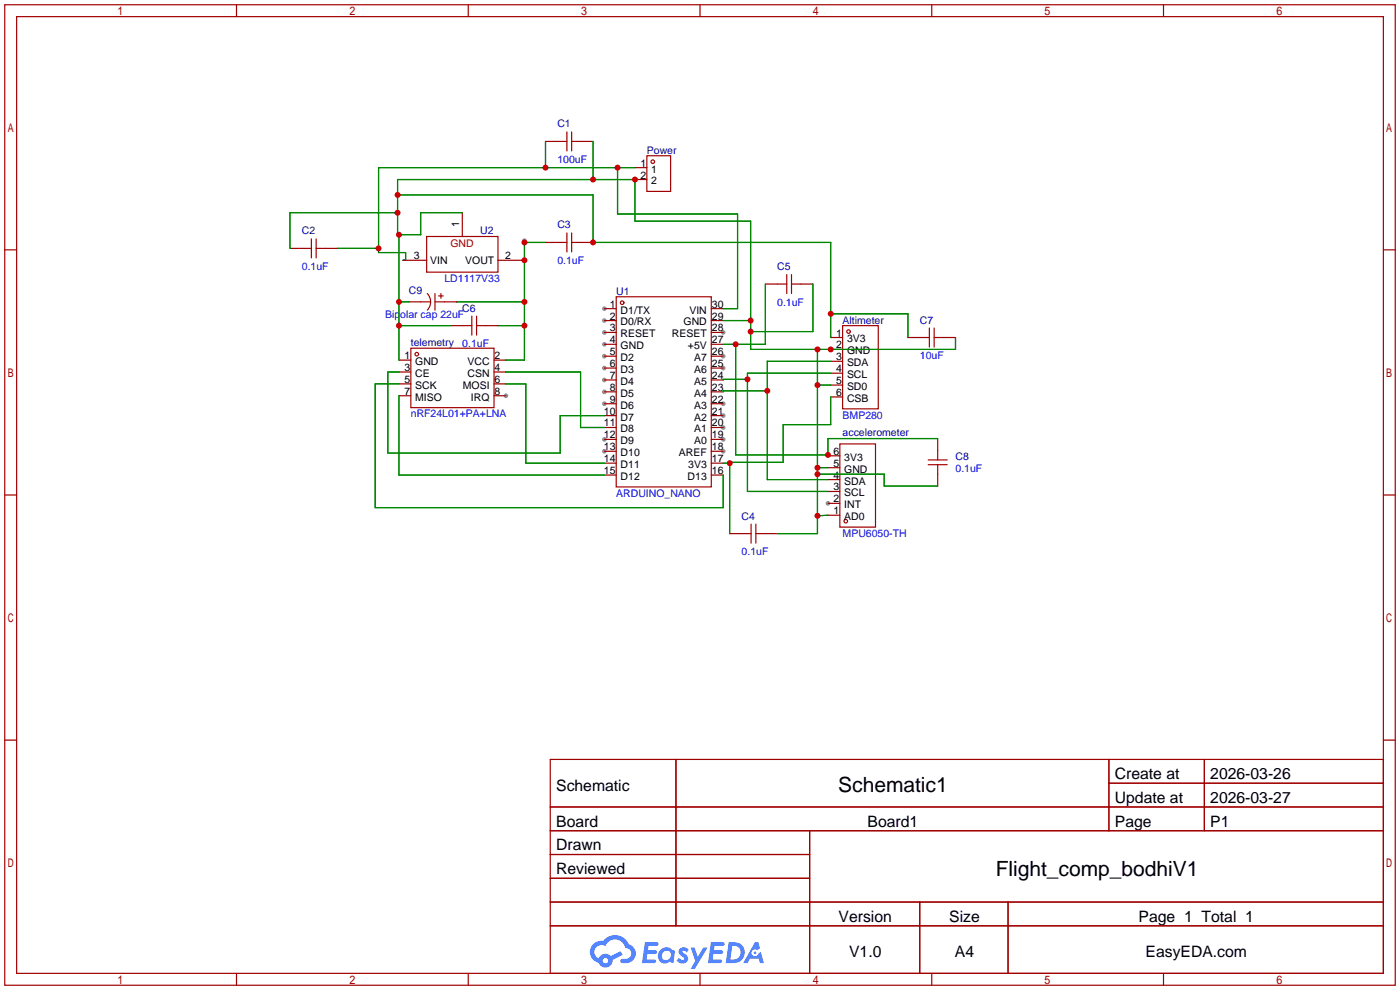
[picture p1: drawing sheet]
<svg xmlns="http://www.w3.org/2000/svg" width="299mm" height="212mm" viewBox="0 0 299 212" stroke-linecap="round" stroke-linejoin="round" font-family="sans-serif">
<g fill="#999">
<circle cx="129.2" cy="66" r=".51"/>
<circle cx="129.2" cy="68.5" r=".51"/>
<circle cx="129.2" cy="71" r=".51"/>
<circle cx="129.2" cy="73.6" r=".51"/>
<circle cx="129.2" cy="76.1" r=".51"/>
<circle cx="129.2" cy="78.7" r=".51"/>
<circle cx="129.2" cy="81.2" r=".51"/>
<circle cx="129.2" cy="83.7" r=".51"/>
<circle cx="129.2" cy="86.3" r=".51"/>
<circle cx="129.2" cy="93.9" r=".51"/>
<circle cx="129.2" cy="96.4" r=".51"/>
<circle cx="154.6" cy="96.4" r=".51"/>
<circle cx="154.6" cy="93.9" r=".51"/>
<circle cx="154.6" cy="91.4" r=".51"/>
<circle cx="154.6" cy="88.8" r=".51"/>
<circle cx="154.6" cy="86.3" r=".51"/>
<circle cx="154.6" cy="78.7" r=".51"/>
<circle cx="154.6" cy="76.1" r=".51"/>
<circle cx="154.6" cy="71" r=".51"/>
<circle cx="108.1" cy="84.6" r=".51"/>
<circle cx="177" cy="107.6" r=".51"/>
<circle cx="112.1" cy="51.4" r=".51"/>
</g>
<g fill="none" stroke="#a10000" stroke-width=".25">
<path d="M1 1h297.2v209.6h-297.2zM3.6 3.6h292.1v204.4h-292.1zM50.5 1v2.6M100.1 1v2.6M149.6 1v2.6M199.1 1v2.6M248.7 1v2.6M1 53.4h2.6M295.7 53.4h2.5M1 105.8h2.6M295.7 105.8h2.5M1 158.2h2.6"/>
<path d="M295.7 158.2h2.5M117.6 162.3h178.1v45.7h-178.1zM117.6 172.5h178.1M117.6 177.5h178.1M144.5 162.3v35.6M173 177.5v30.5M237 162.3v15.2M237 167.4h58.7M257.4 162.3v15.2M117.6 182.6h55.4M117.6 192.8h178.1M117.6 187.7h55.4"/>
<path d="M117.6 197.9h178.1M196.6 192.8v15.2M215.4 192.8v15.2M50.5 208v2.6M100.1 208v2.6M149.6 208v2.6M199.1 208v2.6M248.7 208v2.6"/>
</g>
<g fill="#5487ff">
<path d="M145.3 202.7a1.3 1.3 0 0 1 1.9 .3l-.4 .6a.54 .54 0 0 0-.9-.2l.1 .2a1.34 1.34 0 0 1 .9 1.8 1.47 1.47 0 0 1-2.3-.1l.5-.6 .8 .5a.31 .31 0 0 0 .4-.3 .31 .31 0 0 0-.3-.4 1.12 1.12 0 0 1-.7-1.8z"/>
<path d="M147.6 202.5h.9l.6 2 1.2-2h.9l-2.7 4.6h-.9l1-1.7z"/>
<path d="M137.8 201.4h1.7a1.31 1.31 0 0 1 1.2 .2 .4 .4 0 0 1-.3 .5l-1.8 .1-.1 .9h1.6a.4 .4 0 0 1 .4 .4 .4 .4 0 0 1-.5 .4h-1.6l-.2 1.2h1.4a.46 .46 0 0 1 .5 0 .46 .46 0 0 1 .1 .5l-.4 .2h-2.6z"/>
<path d="M151.9 201.4h1.7a1.32 1.32 0 0 1 1.2 .2 .39 .39 0 0 1-.3 .5l-1.8 .1-.1 .9h1.6a.4 .4 0 0 1 .4 .4 .4 .4 0 0 1-.4 .4h-1.7l-.2 1.2h1.4a.46 .46 0 0 1 .5 0 .46 .46 0 0 1 .1 .5l-.4 .2h-2.6z"/>
<path d="M161.3 201.4h.8l.3 1.3-.6 .4a.75 .75 0 0 0-1.1 .3 .75 .75 0 0 0 .5 1 .75 .75 0 0 0 .9-.7l.5-.2 .6 2.3h-.8l-.3-.9h-1.8l-.5 .9h-1z"/>
<path d="M155.7 201.4l-.6 4.4h1.5a2.27 2.27 0 0 0 2.6-2.2 2.27 2.27 0 0 0-2.7-2.2zM156.5 202.1a1.5 1.5 0 0 1 1.8 1.6 1.5 1.5 0 0 1-1.9 1.4h-.3z"/>
<path d="M141.2 203a1.6 1.6 0 0 0-.3 2.3 1.6 1.6 0 0 0 2.3 .2l.7 .3 .3-2.4-.1-.3-.5-.1a1.58 1.58 0 0 0-2.4 0zM141.8 203.5a.98 .98 0 0 1 1.6 .4 .98 .98 0 0 1-1.1 1.3 .94 .94 0 0 1-.9-.7 .94 .94 0 0 1 .4-1z"/>
<path d="M126.8 201.8a2.37 2.37 0 0 0 1.1 4 1.54 1.54 0 0 0 1.8 1 1.54 1.54 0 0 0 1.2-1.6l2.2-1.1-.5-.8-2 1a1.57 1.57 0 0 0-2.7 .5 1.5 1.5 0 0 1-.7-2.1 1.5 1.5 0 0 1 2.2-.5 2.23 2.23 0 0 1 2.3-1.4 2.23 2.23 0 0 1 2 1.8 1.16 1.16 0 0 1 1.2 1.1 1.16 1.16 0 0 1-1.1 1.2h-.7a.47 .47 0 0 0-.5 .4 .47 .47 0 0 0 .4 .5 2.17 2.17 0 0 0 2.5-.9 2.17 2.17 0 0 0-.3-2.7l-.8-.4a3.2 3.2 0 0 0-5.5-.7l-1.1 .1zM128.8 205.3a.6 .6 0 0 1 1.2 0 .6 .6 0 0 1-1.2 0z"/>
<circle cx="161.4" cy="203.6" r=".28"/>
</g>
<g fill="none" stroke="#a10000" stroke-width=".25">
<path d="M116.6 30.2h4.6M121.2 28.2v4.1M122.2 28.2v4.1M122.2 30.2h4.5M135.7 35.8h2.5M135.7 38.4h2.5M138.2 33.3h5.1v7.6h-5.1zM62 53.1h4.5M66.5 51.1v4M67.6 53.1h4.5M67.6 51.1v4M86.1 55.6h5.1"/>
<path d="M91.2 50.5h15.2v7.7h-15.2zM98.8 45.5v5M106.4 55.6h5.1M116.6 51.8h4.6M121.2 49.8v4M122.2 51.8h4.5M122.2 49.8v4M168.1 58.7v4M169.2 58.7v4M85.3 77h2.5M85.3 79.5h2.5M87.4 64.5h4.5"/>
<path d="M87.8 74.4h17.8v12.7h-17.8zM91.3 62.7a2.54 2.54 0 0 1 0 3.6M93 62.7v3.6M93 64.5h4.5M93.7 63.2h1M94.2 62.7v1.1M96.3 69.6h4.5M100.8 67.6v4M101.9 69.6h4.5M101.9 67.6v4M105.6 77h2.5M105.6 79.5h2.5"/>
<path d="M129.2 66h2.5M129.2 68.5h2.5M129.2 71h2.5M129.2 73.6h2.5M129.2 76.1h2.5M129.2 78.7h2.5M131.7 63.4h20.3v40.7h-20.3zM152 66h2.6M152 68.5h2.6M152 71h2.6M152 73.6h2.6M152 76.1h2.6"/>
<path d="M152 78.7h2.6M163.6 60.7h4.5M169.2 60.7h4.5M177.5 72.1h2.6M177.5 74.7h2.6M177.5 77.2h2.6M177.5 79.8h2.6M180.1 69.6h7.6v17.8h-7.6zM194.1 72.1h4.5M198.6 70.1v4.1M199.6 72.1h4.6M199.6 70.1v4.1"/>
<path d="M85.3 84.6h2.5M85.3 82h2.5M105.6 84.6h2.5M105.6 82h2.5M129.2 81.2h2.5M129.2 83.7h2.5M129.2 86.3h2.5M129.2 88.8h2.5M129.2 91.4h2.5M129.2 93.9h2.5M129.2 96.4h2.5M129.2 99h2.5"/>
<path d="M152 81.2h2.6M152 83.7h2.6M152 86.3h2.6M152 88.8h2.6M152 91.4h2.6M152 93.9h2.6M152 96.4h2.6M152 99h2.6M177 100h2.5M177 97.4h2.5M177.5 82.3h2.6M177.5 84.8h2.6"/>
<path d="M179.5 94.9h7.6v17.8h-7.6zM198.4 98.3h4M198.4 99.3h4M200.4 93.7v4.6M200.4 99.3v4.6M129.2 101.5h2.5M152 101.5h2.6M156 114h4.5M160.5 112v4.1M161.5 114h4.6M161.5 112v4.1M177 110.1h2.5"/>
<path d="M177 107.6h2.5M177 105h2.5M177 102.5h2.5"/>
<circle cx="139.5" cy="34.6" r=".38"/>
<circle cx="89.1" cy="75.7" r=".38"/>
<circle cx="133" cy="64.7" r=".38"/>
<circle cx="181.4" cy="70.9" r=".38"/>
<circle cx="180.8" cy="111.4" r=".38"/>
</g>
<g fill="none" stroke="#008700" stroke-width=".25">
<path d="M116.6 30.2v5.6M126.7 30.2v8.2M132 35.8v9.9h25.6v20.3h-3M135.7 35.8h-54.8v18.2h5.8v1.6h-.6M72.1 53.1h8.8M85 41.7h41.7v10.1h50.8v20.3M85 45.5h-23v7.6M85.3 50.2v26.8M98.8 45.5h-8.9v4.7h-4.9v-11.8h50.7v8.9h24.7v27.4h43.8v-2.6M111.5 55.6h.6M112.1 51.4v25.6h-4M112.1 51.8h4.5"/>
<path d="M85.3 69.6h11M85.3 64.5h2.1M85.3 79.5h-2.4v17.3h36.8v-8h9.5M97.5 64.5h14.6M106.4 69.6h5.7M108.1 79.5h16v11.9h5.1M154.6 68.5h5.8M157.2 73.6v23.6h19.8M163.6 60.7v12.9h-9M173.7 60.7v10.2h-13.3M174.7 74.7v39.3h-8.6M177.5 77.2h-13.5v25.3h13"/>
<path d="M177.5 79.8h-17.7v25.2h17.2M177.5 67.1h16.6v5M85.3 82h-5.1v26.5h74.4v-7M85.3 84.6v16.9h43.9M108.1 82.1h4.3v16.9h16.8M154.6 99h1.4M159.8 81.1h-5.2v.1M164 83.5h-9.4v.2M174.7 82.3h2.8M174.7 100h2.3M177.5 84.8v5.9h-10.1v8.1h-11.4v15.2M200.4 93.7h-23.4v3.7"/>
<path d="M174.7 101.3h14.3v2.6h11.4M177 110.1l-2.3 .1"/>
</g>
<g fill="#c00">
<circle cx="132" cy="35.8" r=".64"/>
<circle cx="116.6" cy="35.8" r=".63"/>
<circle cx="80.9" cy="53.1" r=".64"/>
<circle cx="112.1" cy="69.6" r=".64"/>
<circle cx="112.1" cy="64.5" r=".64"/>
<circle cx="112.1" cy="55.6" r=".64"/>
<circle cx="112.1" cy="51.8" r=".64"/>
<circle cx="156" cy="99" r=".63"/>
<circle cx="164" cy="83.5" r=".63"/>
<circle cx="159.8" cy="81.1" r=".63"/>
<circle cx="157.2" cy="73.6" r=".63"/>
<circle cx="177" cy="97.2" r=".64"/>
<circle cx="160.4" cy="68.5" r=".64"/>
<circle cx="135.7" cy="38.4" r=".63"/>
<circle cx="126.7" cy="38.4" r=".63"/>
<circle cx="85" cy="41.7" r=".64"/>
<circle cx="126.7" cy="51.8" r=".63"/>
<circle cx="177.5" cy="67.1" r=".63"/>
<circle cx="85" cy="45.5" r=".64"/>
<circle cx="85.3" cy="50.2" r=".64"/>
<circle cx="85.3" cy="64.5" r=".64"/>
<circle cx="85.3" cy="69.6" r=".64"/>
<circle cx="160.4" cy="70.9" r=".64"/>
<circle cx="174.7" cy="74.7" r=".63"/>
<circle cx="174.7" cy="82.3" r=".63"/>
<circle cx="174.7" cy="100" r=".63"/>
<circle cx="174.7" cy="101.3" r=".63"/>
<circle cx="174.7" cy="110.2" r=".63"/>
<circle cx="177.5" cy="74.7" r=".63"/>
</g>
<g font-size="4.5">
<text x="179.2" y="169.4">Schematic1</text>
<text x="212.8" y="187.1">Flight_comp_bodhiV1</text>
</g>
<g font-size="3.4">
<text x="238.3" y="166.5">Create at</text>
<text x="258.7" y="166.5">2026-03-26</text>
<text x="118.9" y="169">Schematic</text>
<text x="238.3" y="171.6">Update at</text>
<text x="258.7" y="171.6">2026-03-27</text>
<text x="118.9" y="176.6">Board</text>
<text x="185.4" y="176.6">Board1</text>
<text x="238.3" y="176.6">Page</text>
<text x="258.7" y="176.6">P1</text>
<text x="118.9" y="181.7">Drawn</text>
<text x="118.9" y="186.8">Reviewed</text>
<text x="179.2" y="197">Version</text>
<text x="202.9" y="197">Size</text>
<text x="243.3" y="197">Page 1 Total 1</text>
<text x="181.5" y="204.6">V1.0</text>
<text x="204.1" y="204.6">A4</text>
<text x="244.8" y="204.6">EasyEDA.com</text>
</g>
<g font-size="2.2" fill="#000080">
<text x="119.1" y="27.2">C1</text>
<text x="138.2" y="32.8">Power</text>
<text x="64.5" y="50.1">C2</text>
<text x="102.6" y="50.1">U2</text>
<text x="119.1" y="48.8">C3</text>
<text x="166.1" y="57.7">C5</text>
<text x="87.4" y="62.8">C9</text>
<text x="131.7" y="63">U1</text>
<text x="98.8" y="66.6">C6</text>
<text x="180.1" y="69.1">Altimeter</text>
<text x="196.6" y="69.1">C7</text>
<text x="87.8" y="74">telemetry</text>
<text x="180.1" y="93.3">accelerometer</text>
<text x="204.2" y="98.4">C8</text>
<text x="158.5" y="111.1">C4</text>
</g>
<g font-size="2.2" fill="#00f">
<text x="119.1" y="34.9">100uF</text>
<text x="64.5" y="57.7">0.1uF</text>
<text x="119.1" y="56.4">0.1uF</text>
<text x="95" y="60.3">LD1117V33</text>
<text x="166.1" y="65.3">0.1uF</text>
<text x="82.3" y="67.9">Bipolar cap 22uF</text>
<text x="98.8" y="74.2">0.1uF</text>
<text x="196.6" y="76.8">10uF</text>
<text x="87.8" y="89.2">nRF24L01+PA+LNA</text>
<text x="180.1" y="89.5">BMP280</text>
<text x="204.2" y="100.9">0.1uF</text>
<text x="131.7" y="106.2">ARDUINO_NANO</text>
<text x="158.5" y="118.7">0.1uF</text>
<text x="180.1" y="114.9">MPU6050-TH</text>
</g>
<g font-size="2.2">
<text x="136.9" y="35.6">1</text>
<text x="136.9" y="38.2">2</text>
<text x="139.2" y="36.9">1</text>
<text x="139.2" y="39.4">2</text>
<text x="98.1" y="48.5" transform="rotate(-90 98.1 48.5)">1</text>
<text x="88.4" y="55.4">3</text>
<text x="91.9" y="56.4">VIN</text>
<text x="99.4" y="56.4">VOUT</text>
<text x="107.9" y="55.4">2</text>
<text x="130.3" y="65.8">1</text>
<text x="152.1" y="65.8">30</text>
<text x="130.3" y="68.3">2</text>
<text x="130.3" y="70.8">3</text>
<text x="132.6" y="67">D1/TX</text>
<text x="132.6" y="69.6">D0/RX</text>
<text x="146.1" y="69.6">GND</text>
<text x="147.3" y="67">VIN</text>
<text x="152.1" y="70.8">28</text>
<text x="152.1" y="68.3">29</text>
<text x="178.7" y="71.9">1</text>
<text x="86.4" y="76.7">1</text>
<text x="105.7" y="76.7">2</text>
<text x="130.3" y="73.4">4</text>
<text x="130.3" y="75.9">5</text>
<text x="132.6" y="72.1">RESET</text>
<text x="132.6" y="74.6">GND</text>
<text x="132.6" y="77.2">D2</text>
<text x="143.6" y="72.1">RESET</text>
<text x="147" y="74.6">+5V</text>
<text x="148.3" y="77.2">A7</text>
<text x="152.1" y="75.9">26</text>
<text x="152.1" y="73.4">27</text>
<text x="178.7" y="74.5">2</text>
<text x="178.7" y="77">3</text>
<text x="181" y="73.2">3V3</text>
<text x="181" y="75.7">GND</text>
<text x="86.4" y="79.3">3</text>
<text x="86.4" y="81.8">5</text>
<text x="88.7" y="78">GND</text>
<text x="88.7" y="80.6">CE</text>
<text x="88.7" y="83.1">SCK</text>
<text x="98.9" y="83.1">MOSI</text>
<text x="99.9" y="80.6">CSN</text>
<text x="99.9" y="78">VCC</text>
<text x="105.7" y="81.8">6</text>
<text x="105.7" y="79.3">4</text>
<text x="130.3" y="78.5">6</text>
<text x="130.3" y="81">7</text>
<text x="130.3" y="83.5">8</text>
<text x="132.6" y="79.7">D3</text>
<text x="132.6" y="82.3">D4</text>
<text x="148.3" y="82.3">A5</text>
<text x="148.3" y="79.7">A6</text>
<text x="152.1" y="83.5">23</text>
<text x="152.1" y="81">24</text>
<text x="152.1" y="78.5">25</text>
<text x="178.7" y="79.5">4</text>
<text x="178.7" y="82.1">5</text>
<text x="181" y="78.3">SDA</text>
<text x="181" y="80.8">SCL</text>
<text x="181" y="83.4">SD0</text>
<text x="86.4" y="84.4">7</text>
<text x="88.7" y="85.6">MISO</text>
<text x="100.7" y="85.6">IRQ</text>
<text x="105.7" y="84.4">8</text>
<text x="129.1" y="88.6">10</text>
<text x="130.3" y="86.1">9</text>
<text x="132.6" y="84.8">D5</text>
<text x="132.6" y="87.3">D6</text>
<text x="132.6" y="89.9">D7</text>
<text x="148.3" y="89.9">A2</text>
<text x="148.3" y="87.3">A3</text>
<text x="148.3" y="84.8">A4</text>
<text x="152.1" y="88.6">21</text>
<text x="152.1" y="86.1">22</text>
<text x="178.7" y="84.6">6</text>
<text x="181" y="85.9">CSB</text>
<text x="129.1" y="91.2">11</text>
<text x="129.1" y="93.7">12</text>
<text x="132.6" y="92.4">D8</text>
<text x="132.6" y="95">D9</text>
<text x="148.3" y="95">A0</text>
<text x="148.3" y="92.4">A1</text>
<text x="152.1" y="93.7">19</text>
<text x="152.1" y="91.2">20</text>
<text x="129.1" y="96.2">13</text>
<text x="129.1" y="98.8">14</text>
<text x="129.1" y="101.3">15</text>
<text x="132.6" y="97.5">D10</text>
<text x="132.6" y="100">D11</text>
<text x="145.1" y="97.5">AREF</text>
<text x="147.1" y="100">3V3</text>
<text x="152.1" y="101.3">16</text>
<text x="152.1" y="98.8">17</text>
<text x="152.1" y="96.2">18</text>
<text x="178.1" y="99.7">5</text>
<text x="178.1" y="97.2">6</text>
<text x="180.4" y="101">GND</text>
<text x="180.4" y="98.5">3V3</text>
<text x="132.6" y="102.6">D12</text>
<text x="147" y="102.6">D13</text>
<text x="178.1" y="107.4">2</text>
<text x="178.1" y="104.8">3</text>
<text x="178.1" y="102.3">4</text>
<text x="180.4" y="106.1">SCL</text>
<text x="180.4" y="103.6">SDA</text>
<text x="178.1" y="109.9">1</text>
<text x="180.4" y="111.2">AD0</text>
<text x="180.4" y="108.6">INT</text>
</g>
<text font-size="2.2" fill="#a00000" x="96.3" y="52.8">GND</text>
</svg>
